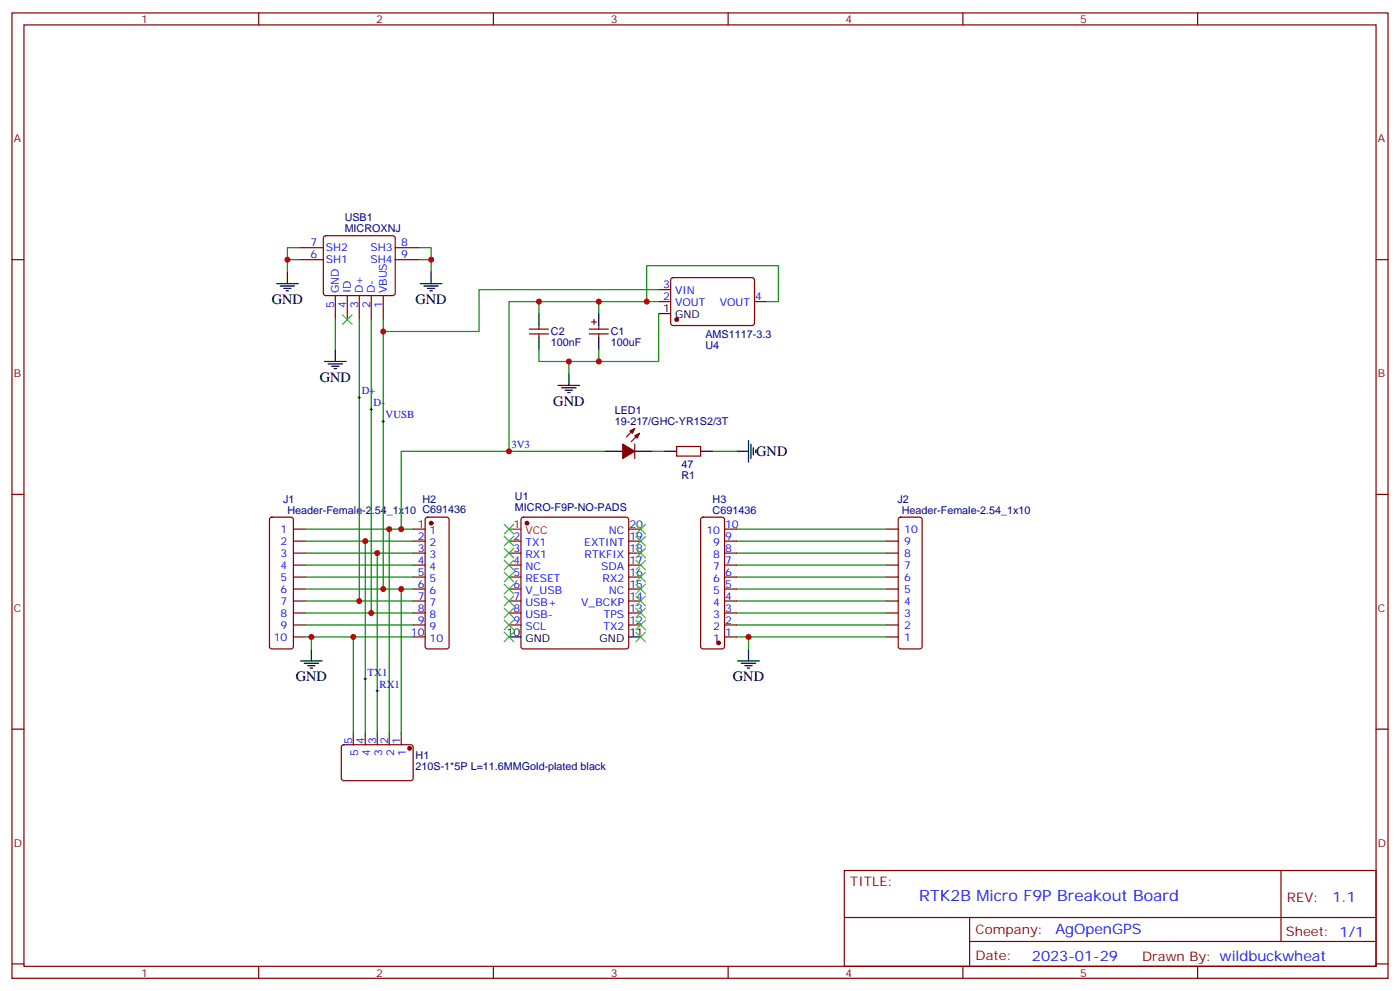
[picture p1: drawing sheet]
<svg xmlns="http://www.w3.org/2000/svg" width="412mm" height="292mm" viewBox="0 0 412 292" stroke-linecap="round" stroke-linejoin="round" font-family="sans-serif">
<g fill="none" stroke="#870000" stroke-width=".35">
<path d="M3.5 3.8h405.4v284.3h-405.4zM7.1 7.3h398.2v277.3h-398.2zM76.2 3.8v3.5M145.3 3.8v3.5M214.5 3.8v3.5M283.6 3.8v3.5M352.8 3.8v3.5M3.5 76.5h3.6M88.2 76.5h7M88.2 73h7M95.5 69.6l.5-.2h19.7l.5 .2 .2 .5v16.3l-.2 .5-.5 .2h-19.7l-.5-.3-.3-.4v-16.3zM116.4 76.5h7.1"/>
<path d="M116.4 73h7.1M405.3 76.5h3.6M98.8 87.1v7M102.3 87.1v7M105.8 87.1v7M109.4 87.1v7M112.9 87.1v7M155.9 96.9h5.7M155.9 98.4h5.7M158.7 95.9v1M158.7 98.4v1M173.6 96.9h5.6"/>
<path d="M173.6 98.4h5.6M174.3 94.8h1.4M175 94.1v1.4M176.4 95.9v1M176.4 98.4v1M194 88.8h3.6M194 85.3h3.6M197.8 82l.5-.2h23.5l.4 .7v13l-.7 .4-23.5-.1-.4-.6v-12.7zM222.2 88.8h3.6M187 126.2l-2.5 2.5M187 130.8v4.2M188.4 127.6l-2.5 2.5"/>
<path d="M199.3 131.5h7.1v2.8h-7.1zM3.5 145.6h3.6M79.6 152.5l.5-.2h5.6l.5 .2 .2 .5v37.4l-.2 .5-.5 .2h-5.6l-.5-.2-.2-.5v-37.4zM86.4 159.4h3.6M86.4 155.9h3.6M121.7 159.4h3.5M121.7 155.9h3.5M125.5 152.5l.4-.2h5.7l.5 .2 .2 .5v37.4l-.2 .5-.5 .2h-5.7l-.5-.2-.2-.5v-37.4zM149.9 159.4h3.6M153.7 152.5l.5-.2h30.3l.5 .2 .2 .5v37.4l-.2 .5-.5 .2h-30.3l-.5-.2-.2-.5v-37.4zM185.2 159.4h3.5M185.2 155.9h3.5"/>
<path d="M206.6 152.5l.5-.2h5.6l.5 .2 .2 .5v37.4l-.2 .5-.5 .2h-5.6l-.5-.2-.2-.5v-37.4zM213.4 159.4h3.6M213.4 155.9h3.6M261.1 159.4h3.5M261.1 155.9h3.5M264.8 152.5l.5-.2h5.6l.5 .2 .2 .5v37.4l-.2 .5-.5 .2h-5.6l-.5-.2-.2-.5v-37.4zM405.3 145.6h3.6M86.4 162.9h3.6M86.4 166.4h3.6M86.4 170h3.6M86.4 173.5h3.6M86.4 177h3.6"/>
<path d="M121.7 162.9h3.5M121.7 166.4h3.5M121.7 170h3.5M121.7 173.5h3.5M121.7 177h3.5M149.9 162.9h3.6M149.9 166.4h3.6M149.9 170h3.6M149.9 173.5h3.6M149.9 177h3.6M185.2 162.9h3.5M185.2 166.4h3.5"/>
<path d="M185.2 170h3.5M185.2 173.5h3.5M185.2 177h3.5M213.4 162.9h3.6M213.4 166.4h3.6M213.4 170h3.6M213.4 173.5h3.6M213.4 177h3.6M261.1 162.9h3.5M261.1 166.4h3.5M261.1 170h3.5M261.1 173.5h3.5"/>
<path d="M261.1 177h3.5M86.4 180.6h3.6M86.4 184.1h3.6M86.4 187.6h3.6M121.7 180.6h3.5M121.7 184.1h3.5M121.7 187.6h3.5M149.9 180.6h3.6M149.9 184.1h3.6M185.2 180.6h3.5M185.2 184.1h3.5M213.4 180.6h3.6"/>
<path d="M213.4 184.1h3.6M213.4 187.6h3.6M261.1 180.6h3.5M261.1 184.1h3.5M261.1 187.6h3.5M3.5 214.8h3.6M100.8 219.6l.4-.2h20.1l.4 .7-.1 9.4-.6 .4h-20l-.5-.7v-9.1zM104.1 215.8v3.6M107.6 215.8v3.6M111.1 215.8v3.6M114.7 215.8v3.6M118.2 215.8v3.6"/>
<path d="M405.3 214.8h3.6M248.7 256.4h156.6v28.2h-156.6zM377.3 256.4v20.9M248.7 270.2h156.5M285.6 277.3h119.6M285.6 270.2v14.2M3.5 283.9h3.6M76.2 284.6v3.5M145.3 284.6v3.5M214.5 284.6v3.5M283.6 284.6v3.5M352.8 284.6v3.5"/>
<path d="M405.3 283.9h3.6"/>
</g>
<g fill="#870000" stroke="#870000" stroke-width=".35">
<path d="M183.4 130.8l3.6 2.1-3.6 2.1z"/>
<path d="M187 128.3l1.4-.7-.7 1.4z"/>
<path d="M185.6 126.9l1.4-.7-.7 1.4z"/>
<circle cx="155.2" cy="154.1" r=".53"/>
<circle cx="199.3" cy="94.1" r=".53"/>
<circle cx="120.6" cy="220.4" r=".53"/>
<circle cx="127" cy="154.1" r=".53"/>
<circle cx="211.7" cy="189.4" r=".53"/>
</g>
<path d="M149.9 155.9h3.6" fill="none" stroke="#f00" stroke-width=".35"/>
<g fill="none" stroke="#000" stroke-width=".35">
<path d="M81.5 83.5h6.3M82.5 84.2h4.3M83.6 84.9h2.1M84.3 85.7h.7M84.7 80v3.5M123.8 83.5h6.4M124.9 84.2h4.2M125.9 84.9h2.2M126.6 85.7h.8M127 80v3.5M158.7 92.4v3.5M158.7 99.4v3.5"/>
<path d="M176.4 92.4v3.5M176.4 99.4v3.5M194 92.4h3.6M95.6 106.5h6.4M96.7 107.2h4.2M97.7 107.9h2.1M98.4 108.6h.7M98.8 102.9v3.6M164.4 113.5h6.3M165.5 114.2h4.2M166.5 114.9h2.1M167.2 115.6h.7"/>
<path d="M167.6 110v3.5M178.2 132.9h5.2M187 132.9h5.3M195.8 132.9h3.5M206.4 132.9h3.5M217 132.9h3.5M220.5 129.8v6.3M221.2 130.8v4.2M221.9 131.9v2.1M222.6 132.6v.7M88.5 194.7h6.4M89.6 195.4h4.2"/>
<path d="M90.7 196.1h2.1M91.4 196.8h.7M91.7 191.1v3.6M149.9 187.6h3.6M185.2 187.6h3.5M217.3 194.7h6.4M218.4 195.4h4.2M219.4 196.1h2.1M220.1 196.8h.7M220.5 191.1v3.6"/>
</g>
<g fill="none" stroke="#3c3" stroke-width=".35">
<path d="M100.9 92.7l2.8 2.8M103.7 92.7l-2.8 2.8M148.5 154.4l2.8 2.9M148.5 158l2.8 2.8M151.3 154.4l-2.8 2.9M151.3 158l-2.8 2.8M187.3 158l2.8 2.8M187.3 154.4l2.8 2.9M190.1 158l-2.8 2.8M190.1 154.4l-2.8 2.9M148.5 161.5l2.8 2.8M148.5 165l2.8 2.9"/>
<path d="M148.5 168.6l2.8 2.8M148.5 172.1l2.8 2.8M148.5 175.6l2.8 2.8M148.5 179.1l2.8 2.9M151.3 161.5l-2.8 2.8M151.3 165l-2.8 2.9M151.3 168.6l-2.8 2.8M151.3 172.1l-2.8 2.8M151.3 175.6l-2.8 2.8M151.3 179.1l-2.8 2.9M187.3 179.1l2.8 2.9M187.3 175.6l2.8 2.8"/>
<path d="M187.3 172.1l2.8 2.8M187.3 168.6l2.8 2.8M187.3 165l2.8 2.9M187.3 161.5l2.8 2.8M190.1 179.1l-2.8 2.9M190.1 175.6l-2.8 2.8M190.1 172.1l-2.8 2.8M190.1 168.6l-2.8 2.8M190.1 165l-2.8 2.9M190.1 161.5l-2.8 2.8M148.5 182.7l2.8 2.8M148.5 186.2l2.8 2.8"/>
<path d="M151.3 182.7l-2.8 2.8M151.3 186.2l-2.8 2.8M187.3 186.2l2.8 2.8M187.3 182.7l2.8 2.8M190.1 186.2l-2.8 2.8M190.1 182.7l-2.8 2.8"/>
</g>
<g fill="none" stroke="#008700" stroke-width=".35">
<path d="M84.7 76.5h3.5M88.2 73h-3.5v7M123.5 73h3.5v7M123.5 76.5h3.5M98.8 94.1v8.8M105.8 94.1v82.9M109.4 94.1v86.5M112.9 97.6v75.9M158.7 88.8h-8.8v44.1h-31.7v23M176.4 88.8h-17.7v3.6M190.5 88.8h-14.1v3.6M194 88.8h-3.5v-10.6h38.8v10.6h-3.5"/>
<path d="M194 92.4v14.1h-17.6M194 85.3h-52.9v12.3h-28.2v-3.5M158.7 102.9v3.6h17.7v-3.6M167.6 106.5v3.5M149.9 132.9h28.3M192.3 132.9h3.5M209.9 132.9h7.1M90 155.9h31.7M90 159.4h31.7M107.6 159.4v56.4M114.7 155.9v59.9M217 155.9h44.1"/>
<path d="M217 159.4h44.1M90 162.9h31.7M90 166.4h31.7M90 170h31.7M90 173.5h31.7M90 177h31.7M111.1 162.9v52.9M118.2 173.5v42.3M217 162.9h44.1M217 166.4h44.1M217 170h44.1M217 173.5h44.1"/>
<path d="M217 177h44.1M90 180.6h31.7M90 184.1h31.7M90 187.6h31.7M91.7 187.6v3.5M104.1 187.6v28.2M217 180.6h44.1M217 184.1h44.1M217 187.6h44.1M220.5 187.6v3.5"/>
</g>
<path d="M105.5 117.1h.7M105.8 116.7v.7M109 120.6h.7M109.4 120.2v.7M112.5 124.1h.7M112.9 123.8v.7M149.6 132.9h.7M149.9 132.6v.7M107.2 200h.7M107.6 199.6v.7M110.8 203.5h.7M111.1 203.1v.7" fill="none" stroke="#000" stroke-width=".29"/>
<g fill="#c00">
<circle cx="84.7" cy="76.5" r=".88"/>
<circle cx="127" cy="76.5" r=".88"/>
<circle cx="220.5" cy="187.6" r=".88"/>
<circle cx="167.6" cy="106.5" r=".88"/>
<circle cx="176.4" cy="106.5" r=".88"/>
<circle cx="190.5" cy="88.8" r=".88"/>
<circle cx="176.4" cy="88.8" r=".88"/>
<circle cx="109.4" cy="180.6" r=".88"/>
<circle cx="105.8" cy="177" r=".88"/>
<circle cx="118.2" cy="155.9" r=".88"/>
<circle cx="158.8" cy="88.8" r=".88"/>
<circle cx="112.9" cy="173.5" r=".88"/>
<circle cx="112.9" cy="97.6" r=".88"/>
<circle cx="114.7" cy="155.9" r=".88"/>
<circle cx="118.2" cy="173.5" r=".88"/>
<circle cx="104.1" cy="187.6" r=".88"/>
<circle cx="91.7" cy="187.6" r=".88"/>
<circle cx="107.6" cy="159.4" r=".88"/>
<circle cx="111.1" cy="162.9" r=".88"/>
<circle cx="149.9" cy="132.9" r=".88"/>
</g>
<text font-size="4.6" fill="#00f" x="270.8" y="265.4">RTK2B Micro F9P Breakout Board</text>
<g font-size="4.2">
<text x="80.1" y="89.5">GND</text>
<text x="122.4" y="89.5">GND</text>
<text x="94.2" y="112.5">GND</text>
<text x="163" y="119.5">GND</text>
<text x="222.8" y="134.3">GND</text>
<text x="87.1" y="200.7">GND</text>
<text x="215.9" y="200.7">GND</text>
</g>
<g font-size="4.2" fill="#00f">
<text x="392.5" y="265.7">1.1</text>
<text x="310.9" y="275.2">AgOpenGPS</text>
<text x="304" y="283">2023-01-29</text>
</g>
<g font-size="3.9" fill="#800">
<text x="250.5" y="261">TITLE:</text>
<text x="379.1" y="265.7">REV:</text>
<text x="287.4" y="275.2">Company:</text>
<text x="378.7" y="275.8">Sheet: 1/1</text>
<text x="287.4" y="282.9">Date:</text>
<text x="336.4" y="282.9">Drawn By: wildbuckwheat</text>
</g>
<g font-size="3.2" fill="#800">
<text x="41.6" y="6.8">1</text>
<text x="110.8" y="6.8">2</text>
<text x="179.9" y="6.8">3</text>
<text x="249.1" y="6.8">4</text>
<text x="318.2" y="6.8">5</text>
<text x="4.1" y="41.9">A</text>
<text x="405.9" y="41.9">A</text>
<text x="4.1" y="111.1">B</text>
<text x="405.9" y="111.1">B</text>
<text x="4.1" y="180.2">C</text>
<text x="405.9" y="180.2">C</text>
<text x="4.1" y="249.3">D</text>
<text x="405.9" y="249.3">D</text>
<text x="41.6" y="287.6">1</text>
<text x="110.8" y="287.6">2</text>
<text x="179.9" y="287.6">3</text>
<text x="249.1" y="287.6">4</text>
<text x="318.2" y="287.6">5</text>
</g>
<g font-size="3.2" fill="#000080">
<text x="101.5" y="65.2">USB1</text>
<text x="101.5" y="68.4">MICROXNJ</text>
<text x="162.3" y="98.8">C2</text>
<text x="179.9" y="102">100uF</text>
<text x="179.9" y="98.8">C1</text>
<text x="207.8" y="99.5">AMS1117-3.3</text>
<text x="162.3" y="102">100nF</text>
<text x="207.8" y="102.7">U4</text>
<text x="181.1" y="125.2">19-217/GHC-YR1S2/3T</text>
<text x="181.1" y="122">LED1</text>
<text x="200.7" y="137.9">47</text>
<text x="200.7" y="141.1">R1</text>
<text x="83.4" y="148">J1</text>
<text x="124.5" y="148.2">H2</text>
<text x="151.7" y="147.4">U1</text>
<text x="209.9" y="148.1">H3</text>
<text x="264.4" y="148.1">J2</text>
<text x="84.7" y="151.3">Header-Female-2.54_1x10 C691436</text>
<text x="151.7" y="150.6">MICRO-F9P-NO-PADS</text>
<text x="209.9" y="151.3">C691436</text>
<text x="265.7" y="151.3">Header-Female-2.54_1x10</text>
<text x="122.4" y="226.8">210S-1*5P L=11.6MMGold-plated black</text>
<text x="122.4" y="223.6">H1</text>
</g>
<g font-size="3.2" fill="#00f">
<text x="91.5" y="72.6">7</text>
<text x="91.5" y="76.1">6</text>
<text x="96" y="74">SH2</text>
<text x="96" y="77.5">SH1</text>
<text x="109.1" y="77.5">SH4</text>
<text x="109.1" y="74">SH3</text>
<text x="118.2" y="76.1">9</text>
<text x="118.2" y="72.6">8</text>
<text x="99.8" y="86.4" transform="rotate(-90 99.8 86.4)">GND</text>
<text x="103.4" y="86.4" transform="rotate(-90 103.4 86.4)">ID</text>
<text x="106.9" y="86.4" transform="rotate(-90 106.9 86.4)">D+</text>
<text x="110.4" y="86.4" transform="rotate(-90 110.4 86.4)">D-</text>
<text x="113.9" y="86.4" transform="rotate(-90 113.9 86.4)">VBUS</text>
<text x="195.4" y="88.5">2</text>
<text x="195.4" y="84.9">3</text>
<text x="198.9" y="86.7">VIN</text>
<text x="222.4" y="88.5">4</text>
<text x="98.4" y="90.8" transform="rotate(-90 98.4 90.8)">5</text>
<text x="102" y="90.8" transform="rotate(-90 102 90.8)">4</text>
<text x="105.5" y="90.8" transform="rotate(-90 105.5 90.8)">3</text>
<text x="109" y="90.8" transform="rotate(-90 109 90.8)">2</text>
<text x="112.5" y="90.8" transform="rotate(-90 112.5 90.8)">1</text>
<text x="198.9" y="90.2">VOUT</text>
<text x="212" y="90.2">VOUT</text>
<text x="106.5" y="116.2">D+</text>
<text x="110.1" y="119.7">D-</text>
<text x="113.6" y="123.2">VUSB</text>
<text x="150.6" y="132">3V3</text>
<text x="123" y="155.5">1</text>
<text x="185.4" y="155.5">20</text>
<text x="213.6" y="155.5">10</text>
<text x="82.6" y="156.9">1</text>
<text x="82.6" y="160.4">2</text>
<text x="123" y="159">2</text>
<text x="126.5" y="157.3">1</text>
<text x="126.5" y="160.8">2</text>
<text x="151.3" y="159">2</text>
<text x="154.8" y="160.8">TX1</text>
<text x="172.1" y="160.8">EXTINT</text>
<text x="179.3" y="157.3">NC</text>
<text x="185.4" y="159">19</text>
<text x="208.1" y="157.3">10</text>
<text x="210.1" y="160.8">9</text>
<text x="213.6" y="159">9</text>
<text x="266.3" y="160.4">9</text>
<text x="266.3" y="156.9">10</text>
<text x="82.6" y="164">3</text>
<text x="82.6" y="167.5">4</text>
<text x="123" y="162.6">3</text>
<text x="123" y="166.1">4</text>
<text x="126.5" y="164.3">3</text>
<text x="126.5" y="167.9">4</text>
<text x="151.3" y="162.6">3</text>
<text x="151.3" y="166.1">4</text>
<text x="154.8" y="164.3">RX1</text>
<text x="154.8" y="167.9">NC</text>
<text x="172.2" y="164.3">RTKFIX</text>
<text x="177.1" y="167.9">SDA</text>
<text x="185.4" y="166.1">17</text>
<text x="185.4" y="162.6">18</text>
<text x="210.1" y="167.9">7</text>
<text x="210.1" y="164.3">8</text>
<text x="213.6" y="166.1">7</text>
<text x="213.6" y="162.6">8</text>
<text x="266.3" y="167.5">7</text>
<text x="266.3" y="164">8</text>
<text x="82.6" y="171">5</text>
<text x="123" y="169.6">5</text>
<text x="123" y="173.1">6</text>
<text x="126.5" y="171.4">5</text>
<text x="151.3" y="169.6">5</text>
<text x="151.3" y="173.1">6</text>
<text x="154.8" y="171.4">RESET</text>
<text x="177.5" y="171.4">RX2</text>
<text x="185.4" y="173.1">15</text>
<text x="185.4" y="169.6">16</text>
<text x="210.1" y="171.4">6</text>
<text x="213.6" y="173.1">5</text>
<text x="213.6" y="169.6">6</text>
<text x="266.3" y="171">6</text>
<text x="82.6" y="174.6">6</text>
<text x="82.6" y="178.1">7</text>
<text x="123" y="176.7">7</text>
<text x="126.5" y="174.9">6</text>
<text x="126.5" y="178.4">7</text>
<text x="151.3" y="176.7">7</text>
<text x="154.8" y="174.9">V_USB</text>
<text x="154.8" y="178.4">USB+</text>
<text x="171.2" y="178.4">V_BCKP</text>
<text x="179.3" y="174.9">NC</text>
<text x="185.4" y="176.7">14</text>
<text x="210.1" y="178.4">4</text>
<text x="210.1" y="174.9">5</text>
<text x="213.6" y="176.7">4</text>
<text x="266.3" y="178.1">4</text>
<text x="266.3" y="174.6">5</text>
<text x="82.6" y="181.6">8</text>
<text x="82.6" y="185.1">9</text>
<text x="123" y="180.2">8</text>
<text x="123" y="183.7">9</text>
<text x="126.5" y="182">8</text>
<text x="126.5" y="185.5">9</text>
<text x="151.3" y="180.2">8</text>
<text x="151.3" y="183.7">9</text>
<text x="154.8" y="182">USB-</text>
<text x="154.8" y="185.5">SCL</text>
<text x="177.8" y="185.5">TX2</text>
<text x="177.9" y="182">TPS</text>
<text x="185.4" y="183.7">12</text>
<text x="185.4" y="180.2">13</text>
<text x="210.1" y="185.5">2</text>
<text x="210.1" y="182">3</text>
<text x="213.6" y="183.7">2</text>
<text x="213.6" y="180.2">3</text>
<text x="266.3" y="185.1">2</text>
<text x="266.3" y="181.6">3</text>
<text x="80.6" y="188.7">10</text>
<text x="121" y="187.3">10</text>
<text x="126.5" y="189">10</text>
<text x="210.1" y="189">1</text>
<text x="213.6" y="187.3">1</text>
<text x="266.3" y="188.7">1</text>
<text x="108.3" y="199.1">TX1</text>
<text x="111.8" y="202.6">RX1</text>
<text x="103.7" y="219.2" transform="rotate(-90 103.7 219.2)">5</text>
<text x="107.2" y="219.2" transform="rotate(-90 107.2 219.2)">4</text>
<text x="110.8" y="219.2" transform="rotate(-90 110.8 219.2)">3</text>
<text x="114.3" y="219.2" transform="rotate(-90 114.3 219.2)">2</text>
<text x="117.8" y="219.2" transform="rotate(-90 117.8 219.2)">1</text>
<text x="105.5" y="222.7" transform="rotate(-90 105.5 222.7)">5</text>
<text x="109" y="222.7" transform="rotate(-90 109 222.7)">4</text>
<text x="112.5" y="222.7" transform="rotate(-90 112.5 222.7)">3</text>
<text x="116.1" y="222.7" transform="rotate(-90 116.1 222.7)">2</text>
<text x="119.6" y="222.7" transform="rotate(-90 119.6 222.7)">1</text>
</g>
<g font-size="3.2">
<text x="195.4" y="92">1</text>
<text x="198.9" y="93.8">GND</text>
<text x="149.2" y="187.3">10</text>
<text x="154.8" y="189">GND</text>
<text x="176.6" y="189">GND</text>
<text x="185.4" y="187.3">11</text>
</g>
<g font-size="3.2" fill="#f00">
<text x="151.3" y="155.5">1</text>
<text x="154.8" y="157.3">VCC</text>
</g>
</svg>
